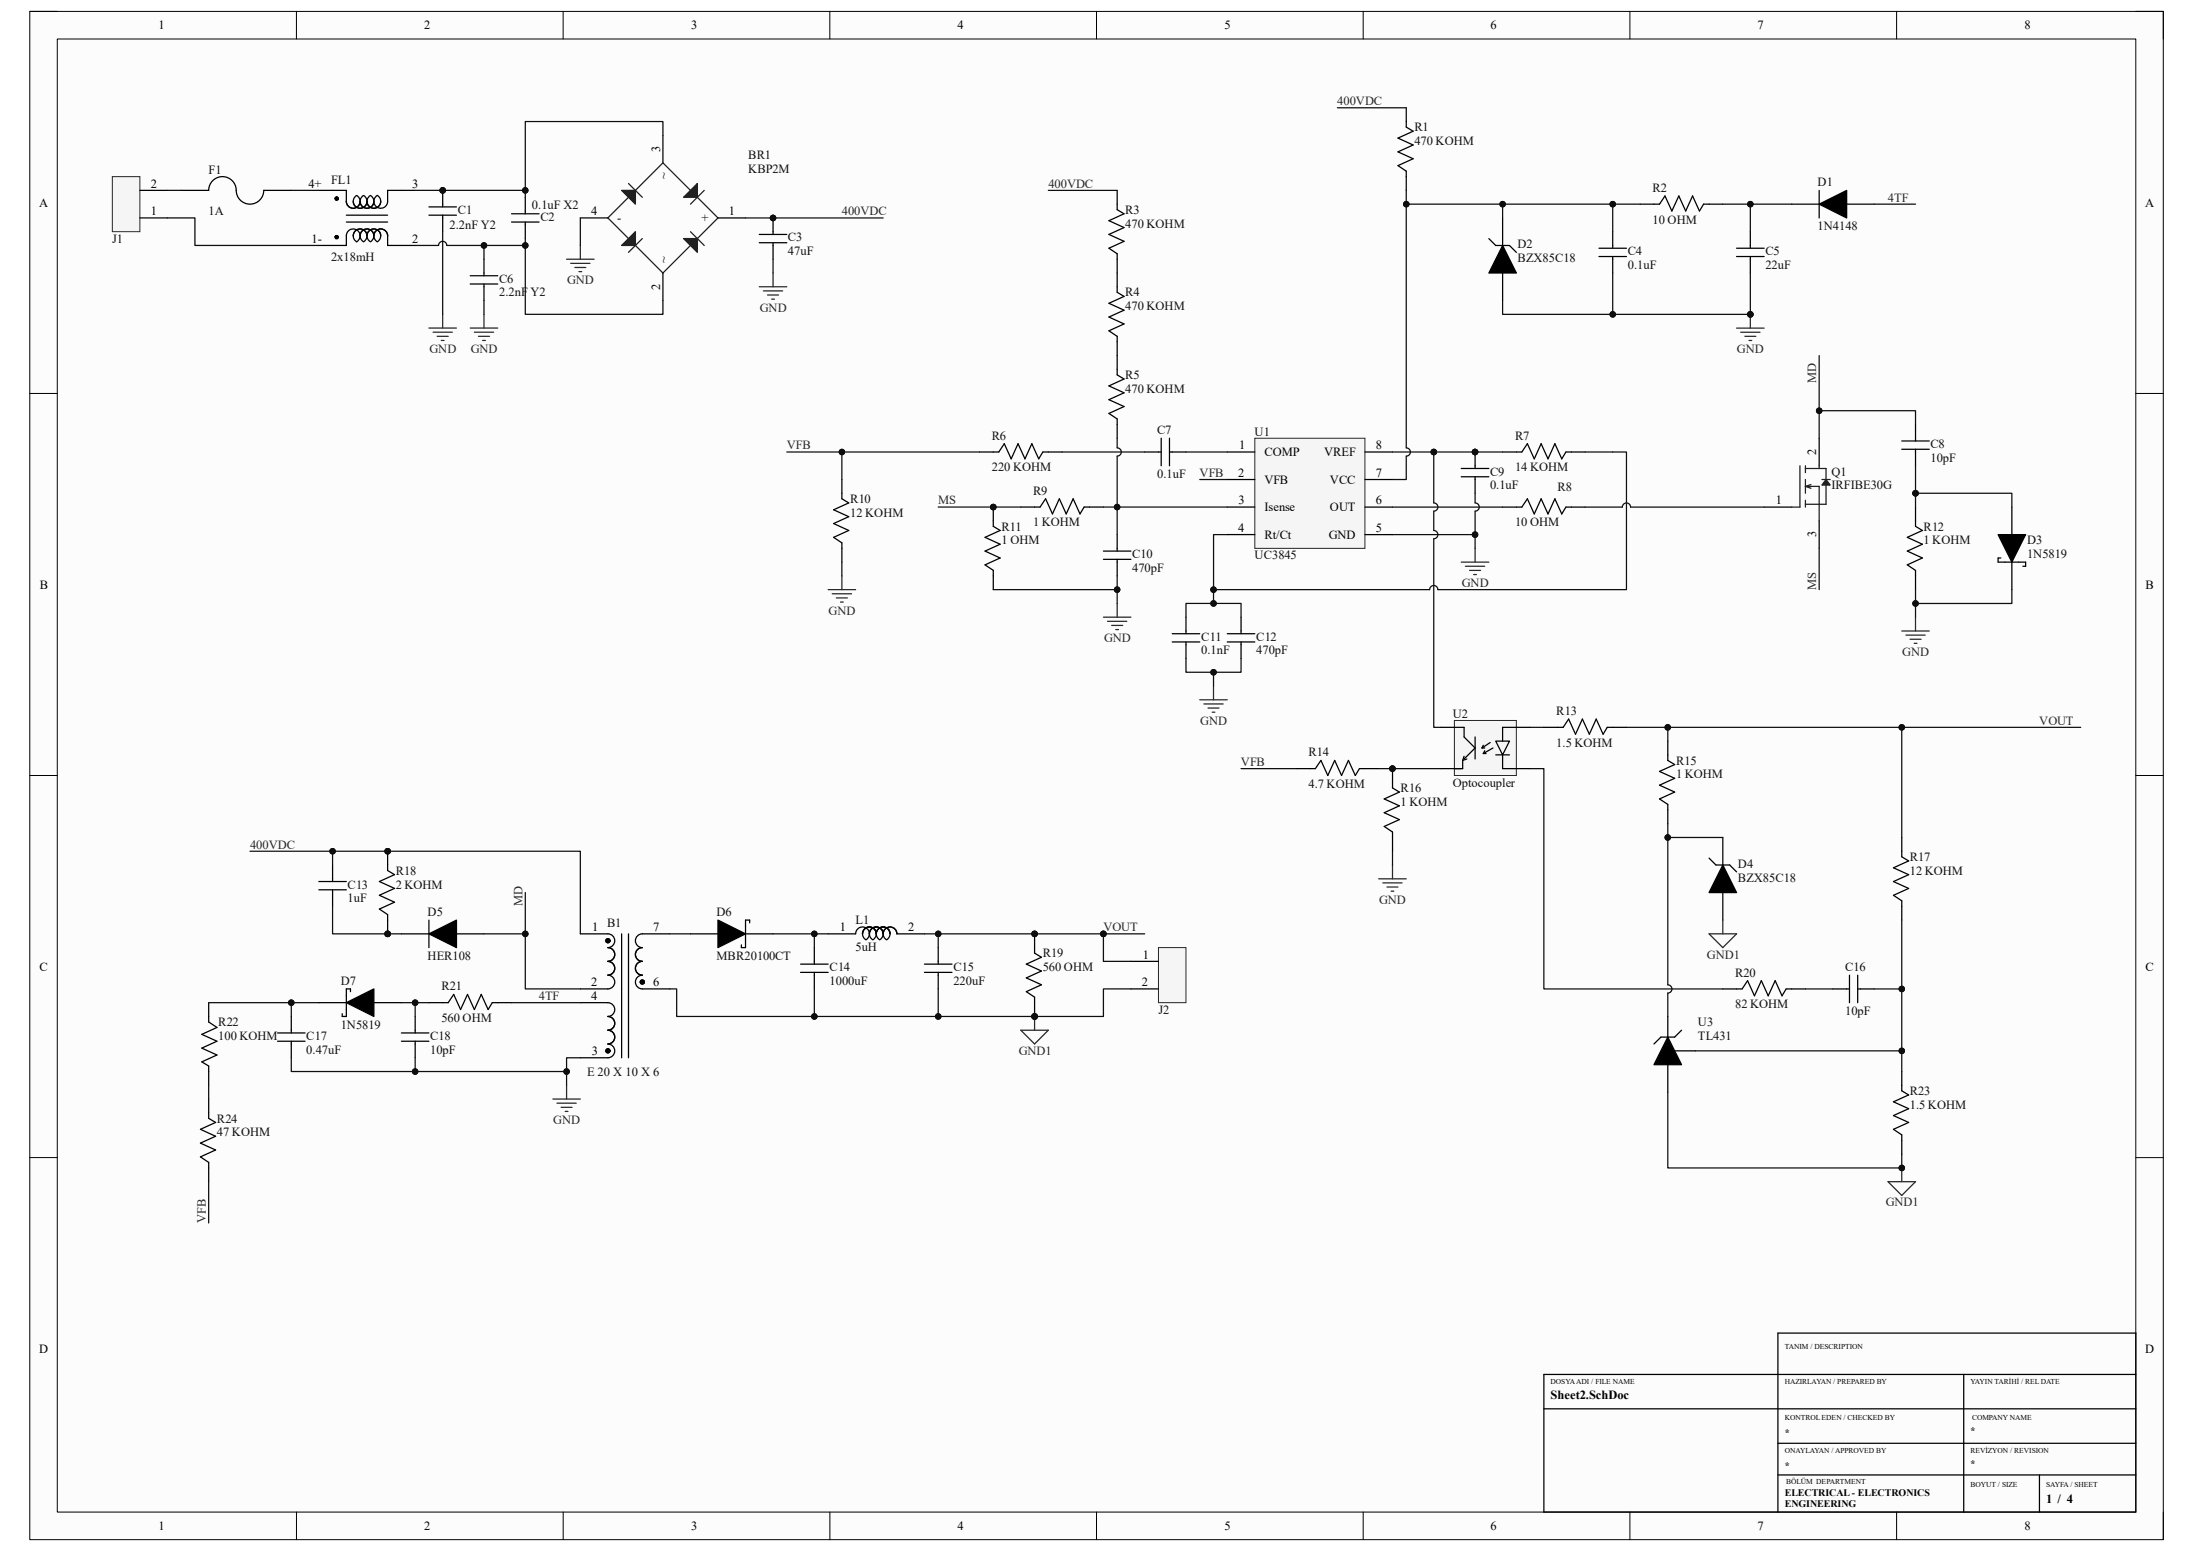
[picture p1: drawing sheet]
<svg xmlns="http://www.w3.org/2000/svg" width="297mm" height="210mm" viewBox="0 0 297 210" stroke-linecap="round" stroke-linejoin="round" font-family="sans-serif">
<path d="M4 1.5h289v207h-289z" fill-rule="evenodd" fill="#fcfcfc"/>
<path d="M4 1.5h289v207h-289z" fill="none" stroke="#000" stroke-width=".14"/>
<path d="M7.8 5.3h281.5v199.4h-281.5z" fill-rule="evenodd" fill="#fcfcfc"/>
<g fill="none" stroke="#000" stroke-width=".14">
<path d="M4 1.5h3.8M7.8 5.3h281.5v199.4h-281.5zM40.1 1.5v3.8M76.3 1.5v3.8M112.4 1.5v3.8M148.5 1.5v3.8M184.6 1.5v3.8M220.7 1.5v3.8M256.9 1.5v3.8M289.3 1.5h3.7v3.8M4 53.3h3.8M289.3 53.3h3.7"/>
<path d="M4 105h3.8M289.3 105h3.7M4 156.7h3.8M289.3 156.7h3.7M40.2 204.7v3.8M76.3 204.7v3.8M112.4 204.7v3.8M148.5 204.7v3.8M184.6 204.7v3.8M220.7 204.7v3.8M256.9 204.7v3.8M293 204.7v3.8"/>
</g>
<g fill="none" stroke="#000" stroke-width=".17">
<path d="M24.5 25.8h3.8a1.87 1.87 0 0 1 1.8-1.9 1.87 1.87 0 0 1 1.9 1.9 1.86 1.86 0 0 0 1.9 1.8 1.86 1.86 0 0 0 1.8-1.8h3.7M43.2 25.8h3.7v1.5a.93 .93 0 0 0 1.4 .8 .93 .93 0 0 0 0-1.6M46.9 29.1h5.6M46.9 30.1h5.6M47.8 32a.93 .93 0 0 1 .9-1 .93 .93 0 0 1 1 .9 .93 .93 0 0 1 1.4-.8 .93 .93 0 0 1 0 1.6 .93 .93 0 0 1 0-1.6 .93 .93 0 0 1 1.4 .8v1.3h3.7M48.3 26.5a.93 .93 0 0 0 0 1.6 .93 .93 0 0 0 1.4-.8 .93 .93 0 0 0 1 .9 .93 .93 0 0 0 .9-1M48.8 31.9a.93 .93 0 0 1 1.4-.8 .93 .93 0 0 1 0 1.6M49.2 26.5a.93 .93 0 0 0 0 1.6 .93 .93 0 0 0 1.4-.8M49.3 26.5a.93 .93 0 0 1-.1 1.6 .93 .93 0 0 1-1.4-.8M50.2 26.5a.93 .93 0 0 1 0 1.6 .93 .93 0 0 1-1.4-.8 .93 .93 0 0 1-1 .9 .93 .93 0 0 1-.9-1M51.1 26.5a.93 .93 0 0 1 .3 1.4 .93 .93 0 0 1-1.5 0 .93 .93 0 0 1 .3-1.4M51.6 31.9a.93 .93 0 0 0-1.4-.8 .93 .93 0 0 0 0 1.6"/>
<path d="M52.5 32a.93 .93 0 0 0-.9-1 .93 .93 0 0 0-1 .9 .93 .93 0 0 0-1.4-.8 .93 .93 0 0 0 0 1.6 .93 .93 0 0 0 .3-1.4 .93 .93 0 0 0-1.5 .1 .93 .93 0 0 0 .3 1.4 .94 .94 0 0 0 0-1.7 .94 .94 0 0 0-1.4 .8v1.3h-3.7M56.2 25.8h-3.7v1.5a.93 .93 0 0 1-1.4 .8 .93 .93 0 0 1 0-1.6M69.3 30.1h3.7M69.3 28.9h3.7M71.1 26.7v2.2M71.1 30.1v2.2M209.1 190.8h80.2M240.8 195.4h48.5M240.8 199.7h48.5M266 186.1v18.6M276.2 199.7v5M289.3 186.1h-80.2v18.6h80.2v-24.2h-48.5v24.2"/>
</g>
<path d="M45.6 32.1h.1M45.6 26.9h.1" fill="none" stroke="#000" stroke-width=".55"/>
<path d="M84.2 25.8h1.9v1.8z" fill="#1c1c1c"/>
<path d="M84.2 25.8h1.9v1.8zM85.1 24.8l1.9 1.9" fill="none" stroke="#1c1c1c" stroke-width=".17"/>
<path d="M89.8 18.3v3.8" fill="none" stroke="#000" stroke-width=".17"/>
<path d="M94.4 24.8v1.9h-1.8z" fill="#1c1c1c"/>
<path d="M94.4 24.8v1.9h-1.8zM95.4 25.8l-1.9 1.8" fill="none" stroke="#1c1c1c" stroke-width=".17"/>
<path d="M86.1 31.4v1.8h-1.9z" fill="#1c1c1c"/>
<path d="M86.1 31.4v1.8h-1.9zM87 32.3l-1.9 1.9" fill="none" stroke="#1c1c1c" stroke-width=".17"/>
<path d="M92.6 32.3h1.8v1.9z" fill="#1c1c1c"/>
<path d="M85.1 26.7l-2.8 2.8 2.8 2.8M86.1 25.8l3.7-3.7 3.7 3.7M86.1 33.2l3.7 3.8 3.7-3.8M92.6 32.3h1.8v1.9zM93.5 31.4l1.9 1.8M94.4 26.7l2.8 2.8-2.8 2.8" fill="none" stroke="#1c1c1c" stroke-width=".17"/>
<path d="M78.6 29.5h3.7M89.8 37v3.7M97.2 29.5h3.8" fill="none" stroke="#000" stroke-width=".17"/>
<circle cx="60" cy="25.8" r=".37" fill="#0e0e0e"/>
<circle cx="60" cy="25.8" r=".37" fill="none" stroke="#0e0e0e" stroke-width=".14"/>
<path d="M60 25.8v1.8M60 29.5v1.9" fill="none" stroke="#000" stroke-width=".17"/>
<circle cx="60" cy="25.8" r=".37" fill="#0e0e0e"/>
<circle cx="60" cy="25.8" r=".37" fill="none" stroke="#0e0e0e" stroke-width=".14"/>
<path d="M58.1 29.1h3.7M58.1 28h3.7M60 27.6v.4M60 29.1v.4M63.7 38.5h3.7M63.7 37.3h3.7M65.5 35.1v2.2M65.5 38.5v2.2" fill="none" stroke="#000" stroke-width=".17"/>
<circle cx="104.7" cy="29.5" r=".37" fill="#0e0e0e"/>
<circle cx="104.7" cy="29.5" r=".37" fill="none" stroke="#0e0e0e" stroke-width=".14"/>
<path d="M104.7 29.5v1.9M104.7 33.2v1.9" fill="none" stroke="#000" stroke-width=".17"/>
<circle cx="104.7" cy="29.5" r=".37" fill="#0e0e0e"/>
<circle cx="104.7" cy="29.5" r=".37" fill="none" stroke="#0e0e0e" stroke-width=".14"/>
<path d="M102.8 32.9h3.8M102.8 31.7h3.8M104.7 31.4v.3M104.7 32.9v.3" fill="none" stroke="#000" stroke-width=".17"/>
<circle cx="52.5" cy="126.5" r=".37" fill="#0e0e0e"/>
<circle cx="52.5" cy="126.5" r=".37" fill="none" stroke="#0e0e0e" stroke-width=".14"/>
<circle cx="52.5" cy="115.3" r=".37" fill="#0e0e0e"/>
<circle cx="52.5" cy="115.3" r=".37" fill="none" stroke="#0e0e0e" stroke-width=".14"/>
<path d="M52.5 124.6v1.8" fill="none" stroke="#000" stroke-width=".17"/>
<circle cx="52.5" cy="126.5" r=".37" fill="#0e0e0e"/>
<circle cx="52.5" cy="126.5" r=".37" fill="none" stroke="#0e0e0e" stroke-width=".14"/>
<path d="M52.5 115.3v1.8" fill="none" stroke="#000" stroke-width=".17"/>
<circle cx="52.5" cy="115.3" r=".37" fill="#0e0e0e"/>
<circle cx="52.5" cy="115.3" r=".37" fill="none" stroke="#0e0e0e" stroke-width=".14"/>
<g fill="none" stroke="#000" stroke-width=".17">
<path d="M43.2 119.4h3.7M45 117.1v2.3M52.5 117.1v.8l.9 .5-2 1 2 .9-2 .9 2 1-2 .9 1.1 .7v.8M43.2 120.5h3.7M45 120.5v2.2M54.4 126.4h3.7M58.1 126.4l3.7-1.8v3.7zM58.1 124.6v3.7M61.8 126.4h3.7M78.6 126.4h3.7a.93 .93 0 0 1 1 1 .93 .93 0 0 1-1 .9 .93 .93 0 0 1 1 .9 .93 .93 0 0 1-1 1 .93 .93 0 0 1 1 .9 .93 .93 0 0 1-1 .9 .93 .93 0 0 1 1 1 .93 .93 0 0 1-1 .9h-3.7M78.6 135.8h3.7a.93 .93 0 0 1 1 .9 .93 .93 0 0 1-1 .9 .93 .93 0 0 1 1 1 .93 .93 0 0 1-1 .9 .93 .93 0 0 1 1 .9 .93 .93 0 0 1-1 1 .93 .93 0 0 1 1 .9 .93 .93 0 0 1-1 .9h-3.7M84.2 126.4v16.8"/>
<path d="M85.1 126.4v16.8M90.7 126.4h-3.7a.93 .93 0 0 0-.9 1 .93 .93 0 0 0 .9 .9 .93 .93 0 0 0-.9 .9 .93 .93 0 0 0 .9 1 .93 .93 0 0 0-.9 .9 .93 .93 0 0 0 .9 .9 .93 .93 0 0 0-.9 1 .93 .93 0 0 0 .9 .9h3.7"/>
</g>
<path d="M58.1 126.4l3.7-1.8v3.7z" fill="#000"/>
<g fill="none" stroke="#262626" stroke-width=".17">
<path d="M76.7 35.1h3.8M77.3 35.7h2.6M77.9 36.2h1.4M78.4 36.8h.4M78.6 33.2v1.9M102.8 38.8h3.8M103.4 39.4h2.6M104 39.9h1.4M104.7 37v1.8M58.1 44.4h3.7M58.7 45h2.6M59.2 45.5h1.5"/>
<path d="M59.8 46.1h.3M60 42.6v1.8M63.7 44.4h3.7M64.2 45h2.7M64.8 45.5h1.5M65.4 46.1h.3M65.5 42.6v1.8M104.5 40.5h.4"/>
</g>
<g fill="none" stroke="#000" stroke-width=".55">
<circle cx="82.3" cy="127.4" r=".09"/>
<circle cx="87" cy="133" r=".09"/>
<circle cx="82.3" cy="142.3" r=".09"/>
</g>
<path d="M169.9 59.3h15v15h-15z" fill-rule="evenodd" fill="#f5f5f5"/>
<path d="M169.9 59.3h15v15h-15z" fill="none" stroke="#262626" stroke-width=".14"/>
<g fill="none" stroke="#000" stroke-width=".17">
<path d="M157.3 59.3v3.8M158.4 59.3v3.8M114 64.9v2.6l1 .6-2.1 .9 2.1 1-2.1 .9 2.1 .9-2.1 1 1.1 .7v2.6M132.7 61.2h2.6l.7-1.1 .9 2 1-2 .9 2 .9-2 1 2 .5-.9h2.6M155 61.2h2.3M158.4 61.2h2.2M166.2 61.2h3.7M166.2 64.9h3.7M166.2 68.7h3.7M166.2 72.4h3.7M184.9 61.2h3.7M184.9 64.9h3.7"/>
<path d="M184.9 68.7h3.7M184.9 72.4h3.7"/>
</g>
<path d="M112.2 79.8h3.7M114 78v1.8M112.7 80.4h2.6M113.3 81h1.5M113.8 81.5h.4" fill="none" stroke="#262626" stroke-width=".17"/>
<circle cx="199.8" cy="61.2" r=".37" fill="#0e0e0e"/>
<circle cx="199.8" cy="61.2" r=".37" fill="none" stroke="#0e0e0e" stroke-width=".14"/>
<path d="M199.8 61.2v1.9M199.8 64.9v1.9" fill="none" stroke="#000" stroke-width=".17"/>
<circle cx="199.8" cy="61.2" r=".37" fill="#0e0e0e"/>
<circle cx="199.8" cy="61.2" r=".37" fill="none" stroke="#0e0e0e" stroke-width=".14"/>
<g fill="none" stroke="#000" stroke-width=".17">
<path d="M138.3 68.7h2.6l.7-1.2 .9 2.1 1-2.1 .9 2.1 .9-2.1 1 2.1 .5-.9h2.6M149.4 75.7h3.8M149.4 74.6h3.8M151.3 72.4v2.2M151.3 75.7v2.3M197.9 64.6h3.7M197.9 63.4h3.7M199.8 63.1v.3M199.8 64.6v.3M203.5 61.2h2.6l.8-1.1 .9 2 .9-2 1 2 .9-2 .9 2 .6-.9h2.6M158.8 85.8h3.7M158.8 86.9h3.7"/>
<path d="M160.6 83.6v2.2M160.6 86.9v2.3M166.2 85.8h3.7M166.2 86.9h3.7M168.1 83.6v2.2M168.1 86.9v2.3M28.3 135.8v2.6l1.1 .7-2.1 1 2.1 .9-2.1 .9 2.1 1-2.1 .9 1 .5v2.7M37.6 139.9h3.7M39.4 137.6v2.3M43.2 135.8h3.7M46.9 135.8l3.7-1.9v3.7zM47.5 134.3v-.4h-.6v3.7h-.6v-.3"/>
<path d="M50.6 135.8h3.8M54.4 139.9h3.7M56.2 137.6v2.3M58.1 135.8h2.6l.7-1.1 1 2 .9-2 .9 2 1-2 .9 2 .6-.9h2.6M28.3 148.8v2.6l.9 .6-2.1 .9 2.1 1-2.1 .9 2.1 .9-2.1 .9 1.2 .8v2.6M37.6 141h3.7M39.4 141v2.2M54.4 141h3.7M56.2 141v2.2"/>
</g>
<g fill="none" stroke="#262626" stroke-width=".17">
<path d="M197.9 76.1h3.7M198.5 76.7h2.6M199 77.2h1.5M199.6 77.8h.4M199.8 74.3v1.8M162.5 94.8h3.7M163 95.3h2.7M163.6 95.9h1.5M164.2 96.4h.3M164.4 92.9v1.9M74.9 148.8h3.7M75.4 149.4h2.6"/>
<path d="M76 149.9h1.5M76.5 150.5h.4M76.7 147v1.8"/>
</g>
<path d="M46.9 135.8l3.7-1.9v3.7z" fill="#000"/>
<circle cx="134.5" cy="68.7" r=".37" fill="#0e0e0e"/>
<circle cx="134.5" cy="68.7" r=".37" fill="none" stroke="#0e0e0e" stroke-width=".14"/>
<path d="M134.5 68.7v1.8M134.5 78v1.8" fill="none" stroke="#000" stroke-width=".17"/>
<circle cx="134.5" cy="68.7" r=".37" fill="#0e0e0e"/>
<circle cx="134.5" cy="68.7" r=".37" fill="none" stroke="#0e0e0e" stroke-width=".14"/>
<g fill="none" stroke="#000" stroke-width=".17">
<path d="M190.5 14.6v2.6l.9 .6-2.1 .9 2.1 .9-2.1 1 2.1 .9-2.1 .9 1.2 .8v2.6M151.3 25.8v2.6l.9 .6-2 .9 2 .9-2 .9 2 1-2 .9 1.1 .8v5.2l.9 .5-2 1 2 .9-2 .9 2 1-2 .9 1.1 .7v5.3l.9 .5-2 1 2 .9-2 .9 2 .9-2 1 1.1 .7v2.6M201.6 32.3l1 .9h1.8l1 1M203.5 33.2l1.9 3.8h-3.8zM203.5 29.5v3.7M203.5 37v3.7M216.6 34.7h3.7M216.6 33.6h3.7M218.4 31.4v2.2M218.4 34.7v2.3M222.1 27.6h2.7l.7-1.1 .9 2.1 1-2.1 .9 2.1 .9-2.1 1 2.1 .5-1h2.6M235.2 34.7h3.7"/>
<path d="M235.2 33.6h3.7M237.1 31.4v2.2M237.1 34.7v2.3M242.7 27.6h3.7M246.4 27.6l3.7-1.8v3.7zM246.4 25.8v3.7M250.1 27.6h3.7M134.5 70.5v.8l1 .5-2.1 1 2.1 .9-2.1 .9 2.1 1-2.1 .9 1.1 .7v.8M203.5 68.7h2.6l.8-1.2 .9 2.1 .9-2.1 1 2.1 .9-2.1 .9 2.1 .6-.9h2.6"/>
</g>
<path d="M203.5 33.2l1.9 3.8h-3.8zM246.4 27.6l3.7-1.8v3.7z" fill="#000"/>
<path d="M235.2 44.4h3.7M235.8 45h2.6M236.3 45.5h1.5M236.9 46.1h.3M237.1 42.6v1.8" fill="none" stroke="#262626" stroke-width=".17"/>
<circle cx="237.1" cy="42.6" r=".37" fill="#0e0e0e"/>
<circle cx="237.1" cy="42.6" r=".37" fill="none" stroke="#0e0e0e" stroke-width=".14"/>
<path d="M246.4 59.3v3.8M238.9 68.7h3.8M246.4 70.5v3.8" fill="none" stroke="#000" stroke-width=".17"/>
<path d="M243.8 63.1v5.6h-1.1M244.5 63.1v.9M244.5 64.9v1.9M244.5 67.7v1M244.5 65.9h1.9v4.6M244.5 65.9l.8 .2M244.5 63.4h2.8v4.9h-2.8M245.3 65.6l-.8 .3" fill="none" stroke="#1c1c1c" stroke-width=".17"/>
<path d="M247.3 64.9l.6 .8h-1.1z" fill="#1c1c1c"/>
<path d="M246.4 63.1v.3M246.8 64.9h1.1M247.3 64.9l.6 .8h-1.1z" fill="none" stroke="#1c1c1c" stroke-width=".17"/>
<g fill="none" stroke="#000" stroke-width=".17">
<path d="M257.6 59.7h3.7M259.4 57.5v2.2M257.6 60.8h3.7M259.4 60.8v2.3M259.4 68.7v2.6l1 .5-2.1 1 2.1 .9-2.1 .9 2.1 1-2.1 .9 1.1 .7v2.6M270.6 72.4h3.7l-1.8 3.7zM271 75.6h-.4v.5h3.7v.6h-.3M272.5 68.7v3.7M272.5 76.1v3.7M93.5 126.4h3.7M97.2 124.6l3.8 1.8-3.8 1.9zM101 126.4h3.7"/>
<path d="M101.5 125v-.4h-.5v3.7h-.6v-.4M108.4 131.7h3.8M108.4 130.6h3.8M110.3 128.3v2.3M110.3 131.7v2.2M112.2 126.4h3.7M115.9 126.4a.93 .93 0 0 1 1.4-.8 .93 .93 0 0 1 0 1.6M118.7 126.4a.93 .93 0 0 1 .9-.9 .93 .93 0 0 1 .9 .9 .93 .93 0 0 0-1.3-.8 .93 .93 0 0 0-.1 1.6M118.7 126.4a.93 .93 0 0 0-1-.9 .93 .93 0 0 0-.9 .9 .93 .93 0 0 1 1.4-.8 .93 .93 0 0 1 0 1.6M118.7 126.4a.93 .93 0 0 0-1.4-.8 .93 .93 0 0 0 0 1.6M118.7 126.4a.93 .93 0 0 1 1.4-.8 .93 .93 0 0 1 0 1.6M119.6 126.4a.93 .93 0 0 1 .9-.9 .93 .93 0 0 1 1 .9"/>
<path d="M119.6 126.4a.93 .93 0 0 0-.9-.9 .93 .93 0 0 0-1 .9 .93 .93 0 0 1 1.4-.8 .93 .93 0 0 1 .1 1.6M119.6 126.4a.93 .93 0 0 0-1.4-.8 .93 .93 0 0 0 0 1.6M121.5 126.4h3.7M121.5 126.4a.93 .93 0 0 0-1.4-.8 .93 .93 0 0 0 0 1.6M125.2 131.7h3.7M125.2 130.6h3.7M127.1 128.3v2.3M127.1 131.7v2.2"/>
</g>
<path d="M270.6 72.4h3.7l-1.8 3.7zM97.2 124.6l3.8 1.8-3.8 1.9z" fill="#000"/>
<path d="M149.4 83.6h3.8M150 84.1h2.6M150.6 84.7h1.5M151.1 85.2h.4M151.3 81.7v1.9M257.6 85.4h3.7M258.1 86h2.6M258.7 86.6h1.5M259.2 87.1h.4M259.4 83.6v1.8M138.3 139.5h3.7l-1.9 1.9zM140.1 137.6v1.9" fill="none" stroke="#262626" stroke-width=".17"/>
<circle cx="140.1" cy="137.6" r=".37" fill="#0e0e0e"/>
<circle cx="140.1" cy="137.6" r=".37" fill="none" stroke="#0e0e0e" stroke-width=".14"/>
<circle cx="140.1" cy="137.6" r=".37" fill="#0e0e0e"/>
<circle cx="140.1" cy="137.6" r=".37" fill="none" stroke="#0e0e0e" stroke-width=".14"/>
<circle cx="140.1" cy="126.5" r=".37" fill="#0e0e0e"/>
<circle cx="140.1" cy="126.5" r=".37" fill="none" stroke="#0e0e0e" stroke-width=".14"/>
<path d="M140.1 135.8v1.8" fill="none" stroke="#000" stroke-width=".17"/>
<circle cx="140.1" cy="137.6" r=".37" fill="#0e0e0e"/>
<circle cx="140.1" cy="137.6" r=".37" fill="none" stroke="#0e0e0e" stroke-width=".14"/>
<path d="M140.1 126.4v1.9" fill="none" stroke="#000" stroke-width=".17"/>
<circle cx="140.1" cy="126.5" r=".37" fill="#0e0e0e"/>
<circle cx="140.1" cy="126.5" r=".37" fill="none" stroke="#0e0e0e" stroke-width=".14"/>
<path d="M140.1 128.3v.8l.9 .5-2 1 2 .9-2 .9 2 .9-2 1 1.1 .7v.8" fill="none" stroke="#000" stroke-width=".17"/>
<path d="M197 97.6h8.4v7.4h-8.4z" fill-rule="evenodd" fill="#f5f5f5"/>
<path d="M197 97.6h8.4v7.4h-8.4z" fill="none" stroke="#262626" stroke-width=".14"/>
<g fill="none" stroke="#000" stroke-width=".17">
<path d="M195.1 98.5h3.2v1.3l1.5 1.5-1.5 1.5M199.8 99.8v3M207.2 98.5h-3.7v1.9M209.1 98.5h2.6l.7-1.1 1 2 .9-2 1 2 .9-2 .9 2 .6-.9h2.6M198.1 103v1.1h-3M198.3 102.4l-.2 .6M198.7 102.8l-.6 .2M200.7 101.3h.4M200.9 102h.4M200.9 100.9l-.2 .4M201.1 101.7l-.2 .3M201.8 100.5l-1.1 .8"/>
<path d="M202.2 101.3l-1.3 .7M202.6 100.4h1.8l-.9 1.8zM202.6 102.2h1.8M203.5 102.2v1.9h3.7"/>
</g>
<circle cx="149.4" cy="126.5" r=".37" fill="#0e0e0e"/>
<circle cx="149.4" cy="126.5" r=".37" fill="none" stroke="#0e0e0e" stroke-width=".14"/>
<path d="M225.9 100.4v2.6l.9 .5-2 1 2 .9-2 .9 2 1-2 .9 1.1 .7v2.6M231.5 116.2l.9 .9h1.9l.9 1M233.3 117.1l1.9 3.8h-3.7zM233.3 113.4v3.7M233.3 120.9v3.7" fill="none" stroke="#000" stroke-width=".17"/>
<path d="M233.3 117.1l1.9 3.8h-3.7z" fill="#000"/>
<path d="M231.5 126.4h3.7l-1.9 1.9zM233.3 124.6v1.8M257.6 158.1v1.9M255.7 160h3.7l-1.8 1.9z" fill="none" stroke="#262626" stroke-width=".17"/>
<circle cx="257.6" cy="158.1" r=".37" fill="#0e0e0e"/>
<circle cx="257.6" cy="158.1" r=".37" fill="none" stroke="#0e0e0e" stroke-width=".14"/>
<path d="M257.6 113.4v2.6l.9 .6-2.1 .9 2.1 .9-2.1 1 2.1 .9-2.1 .9 1.2 .8v2.6M225.9 137.6v2.8M227.7 139.5l-.9 .9h-1.9l-.9 1M233.3 133.9h2.6l.8-1.1 .9 2 .9-2 1 2 .9-2 1 2 .5-.9h2.6M248.2 133.9h2.3M250.5 132v3.8M251.6 133.9h2.2M251.6 132v3.8M225.9 140.4l1.8 3.8h-3.7zM225.9 144.2v3.7M225.9 142.3h3.7M257.6 145.1v2.6l.9 .6-2.1 .9 2.1 .9-2.1 1 2.1 .9-2.1 .9 1.2 .8v2.6" fill="none" stroke="#000" stroke-width=".17"/>
<path d="M225.9 140.4l1.8 3.8h-3.7z" fill="#000"/>
<circle cx="188.6" cy="104.1" r=".37" fill="#0e0e0e"/>
<circle cx="188.6" cy="104.1" r=".37" fill="none" stroke="#0e0e0e" stroke-width=".14"/>
<path d="M188.6 104.1v1.8M188.6 113.4v1.9" fill="none" stroke="#000" stroke-width=".17"/>
<circle cx="188.6" cy="104.1" r=".37" fill="#0e0e0e"/>
<circle cx="188.6" cy="104.1" r=".37" fill="none" stroke="#0e0e0e" stroke-width=".14"/>
<path d="M175.5 104.1h2.6l.8-1.1 .9 2 1-2 .9 2 .9-2 1 2 .5-.9h2.6M188.6 105.9v.8l.9 .6-2 .9 2 .9-2 .9 2 1-2 .9 1.1 .8v.7" fill="none" stroke="#000" stroke-width=".17"/>
<path d="M186.7 119h3.8M187.3 119.5h2.6M188.6 117.1v1.9M187.8 120.1h1.5M188.4 120.7h.4" fill="none" stroke="#262626" stroke-width=".17"/>
<path d="M15.2 23.9h3.7v7.5h-3.7z" fill-rule="evenodd" fill="#f5f5f5"/>
<path d="M15.2 23.9h3.7v7.5h-3.7z" fill="none" stroke="#262626" stroke-width=".14"/>
<path d="M18.9 29.5h3.8M18.9 25.8h3.8" fill="none" stroke="#000" stroke-width=".17"/>
<path d="M156.9 128.3h3.7v7.5h-3.7z" fill-rule="evenodd" fill="#f5f5f5"/>
<path d="M156.9 128.3h3.7v7.5h-3.7z" fill="none" stroke="#262626" stroke-width=".14"/>
<path d="M153.2 130.2h3.7M153.2 133.9h3.7" fill="none" stroke="#000" stroke-width=".17"/>
<path d="M89.8 18.3v-1.8h-18.7v9.3M39.4 25.8h3.8" fill="none" stroke="#0e0e0e" stroke-width=".17"/>
<circle cx="71.1" cy="25.8" r=".37" fill="#0e0e0e"/>
<circle cx="71.1" cy="25.8" r=".37" fill="none" stroke="#0e0e0e" stroke-width=".14"/>
<path d="M71.1 33.2v9.4h18.7v-1.9" fill="none" stroke="#0e0e0e" stroke-width=".17"/>
<circle cx="71.1" cy="33.2" r=".37" fill="#0e0e0e"/>
<circle cx="71.1" cy="33.2" r=".37" fill="none" stroke="#0e0e0e" stroke-width=".14"/>
<path d="M56.2 25.8h14.9v.9M78.6 29.5v3.7M104.7 35.1v1.9" fill="none" stroke="#0e0e0e" stroke-width=".17"/>
<circle cx="60" cy="25.8" r=".37" fill="#0e0e0e"/>
<circle cx="60" cy="25.8" r=".37" fill="none" stroke="#0e0e0e" stroke-width=".14"/>
<circle cx="71.1" cy="25.8" r=".37" fill="#0e0e0e"/>
<circle cx="71.1" cy="25.8" r=".37" fill="none" stroke="#0e0e0e" stroke-width=".14"/>
<path d="M60 31.4v11.2M65.5 33.2v1.9" fill="none" stroke="#0e0e0e" stroke-width=".17"/>
<circle cx="65.5" cy="33.2" r=".37" fill="#0e0e0e"/>
<circle cx="65.5" cy="33.2" r=".37" fill="none" stroke="#0e0e0e" stroke-width=".14"/>
<path d="M101 29.5h18.6M65.5 40.7v1.9" fill="none" stroke="#0e0e0e" stroke-width=".17"/>
<circle cx="104.7" cy="29.5" r=".37" fill="#0e0e0e"/>
<circle cx="104.7" cy="29.5" r=".37" fill="none" stroke="#0e0e0e" stroke-width=".14"/>
<path d="M45 122.7v3.7h7.5" fill="none" stroke="#0e0e0e" stroke-width=".17"/>
<circle cx="52.5" cy="126.5" r=".37" fill="#0e0e0e"/>
<circle cx="52.5" cy="126.5" r=".37" fill="none" stroke="#0e0e0e" stroke-width=".14"/>
<path d="M52.5 126.4h1.9" fill="none" stroke="#0e0e0e" stroke-width=".17"/>
<circle cx="52.5" cy="126.5" r=".37" fill="#0e0e0e"/>
<circle cx="52.5" cy="126.5" r=".37" fill="none" stroke="#0e0e0e" stroke-width=".14"/>
<path d="M33.9 115.3h11.1" fill="none" stroke="#0e0e0e" stroke-width=".17"/>
<circle cx="45" cy="115.3" r=".37" fill="#0e0e0e"/>
<circle cx="45" cy="115.3" r=".37" fill="none" stroke="#0e0e0e" stroke-width=".14"/>
<path d="M114 76.1v1.9M143.8 61.2h11.2M160.6 61.2h5.6M164.4 79.8v1.9" fill="none" stroke="#0e0e0e" stroke-width=".17"/>
<circle cx="164.4" cy="81.7" r=".37" fill="#0e0e0e"/>
<circle cx="164.4" cy="81.7" r=".37" fill="none" stroke="#0e0e0e" stroke-width=".14"/>
<circle cx="164.4" cy="79.8" r=".37" fill="#0e0e0e"/>
<circle cx="164.4" cy="79.8" r=".37" fill="none" stroke="#0e0e0e" stroke-width=".14"/>
<path d="M164.4 91v1.9" fill="none" stroke="#0e0e0e" stroke-width=".17"/>
<circle cx="164.4" cy="91" r=".37" fill="#0e0e0e"/>
<circle cx="164.4" cy="91" r=".37" fill="none" stroke="#0e0e0e" stroke-width=".14"/>
<path d="M39.4 135.8v1.8M28.3 147v1.8" fill="none" stroke="#0e0e0e" stroke-width=".17"/>
<circle cx="39.5" cy="135.8" r=".37" fill="#0e0e0e"/>
<circle cx="39.5" cy="135.8" r=".37" fill="none" stroke="#0e0e0e" stroke-width=".14"/>
<path d="M56.2 135.8v1.8" fill="none" stroke="#0e0e0e" stroke-width=".17"/>
<circle cx="56.2" cy="135.8" r=".37" fill="#0e0e0e"/>
<circle cx="56.2" cy="135.8" r=".37" fill="none" stroke="#0e0e0e" stroke-width=".14"/>
<path d="M71.1 32.3v.9h-10.6a.56 .56 0 0 0-.5-.5 .56 .56 0 0 0-.6 .5h-3.2M162.5 64.9h3.7M28.3 160v5.6" fill="none" stroke="#0e0e0e" stroke-width=".17"/>
<circle cx="71.1" cy="33.2" r=".37" fill="#0e0e0e"/>
<circle cx="71.1" cy="33.2" r=".37" fill="none" stroke="#0e0e0e" stroke-width=".14"/>
<circle cx="65.5" cy="33.2" r=".37" fill="#0e0e0e"/>
<circle cx="65.5" cy="33.2" r=".37" fill="none" stroke="#0e0e0e" stroke-width=".14"/>
<path d="M114 61.2v3.7" fill="none" stroke="#0e0e0e" stroke-width=".17"/>
<circle cx="114" cy="61.2" r=".37" fill="#0e0e0e"/>
<circle cx="114" cy="61.2" r=".37" fill="none" stroke="#0e0e0e" stroke-width=".14"/>
<path d="M151.3 78v1.8h-16.8" fill="none" stroke="#0e0e0e" stroke-width=".17"/>
<circle cx="151.3" cy="79.8" r=".37" fill="#0e0e0e"/>
<circle cx="151.3" cy="79.8" r=".37" fill="none" stroke="#0e0e0e" stroke-width=".14"/>
<path d="M127.1 68.7h11.2" fill="none" stroke="#0e0e0e" stroke-width=".17"/>
<circle cx="134.5" cy="68.7" r=".37" fill="#0e0e0e"/>
<circle cx="134.5" cy="68.7" r=".37" fill="none" stroke="#0e0e0e" stroke-width=".14"/>
<path d="M181.1 14.6h9.4M142 25.8h9.3M218.4 27.6v3.8M188.6 68.7h14.9" fill="none" stroke="#0e0e0e" stroke-width=".17"/>
<circle cx="218.4" cy="27.6" r=".37" fill="#0e0e0e"/>
<circle cx="218.4" cy="27.6" r=".37" fill="none" stroke="#0e0e0e" stroke-width=".14"/>
<path d="M237.1 27.6v3.8" fill="none" stroke="#0e0e0e" stroke-width=".17"/>
<circle cx="237.1" cy="27.6" r=".37" fill="#0e0e0e"/>
<circle cx="237.1" cy="27.6" r=".37" fill="none" stroke="#0e0e0e" stroke-width=".14"/>
<path d="M218.4 37v5.6M253.8 27.6h5.6" fill="none" stroke="#0e0e0e" stroke-width=".17"/>
<circle cx="218.4" cy="42.6" r=".37" fill="#0e0e0e"/>
<circle cx="218.4" cy="42.6" r=".37" fill="none" stroke="#0e0e0e" stroke-width=".14"/>
<path d="M237.1 37v5.6" fill="none" stroke="#0e0e0e" stroke-width=".17"/>
<circle cx="237.1" cy="42.6" r=".37" fill="#0e0e0e"/>
<circle cx="237.1" cy="42.6" r=".37" fill="none" stroke="#0e0e0e" stroke-width=".14"/>
<path d="M246.4 55.6h13v1.9M246.4 74.3v5.5" fill="none" stroke="#0e0e0e" stroke-width=".17"/>
<circle cx="246.4" cy="55.6" r=".37" fill="#0e0e0e"/>
<circle cx="246.4" cy="55.6" r=".37" fill="none" stroke="#0e0e0e" stroke-width=".14"/>
<path d="M259.4 79.8v1.9h13.1v-1.9" fill="none" stroke="#0e0e0e" stroke-width=".17"/>
<circle cx="259.4" cy="81.7" r=".37" fill="#0e0e0e"/>
<circle cx="259.4" cy="81.7" r=".37" fill="none" stroke="#0e0e0e" stroke-width=".14"/>
<path d="M259.4 81.7v1.9" fill="none" stroke="#0e0e0e" stroke-width=".17"/>
<circle cx="259.4" cy="81.7" r=".37" fill="#0e0e0e"/>
<circle cx="259.4" cy="81.7" r=".37" fill="none" stroke="#0e0e0e" stroke-width=".14"/>
<path d="M259.4 63.1v3.7" fill="none" stroke="#0e0e0e" stroke-width=".17"/>
<circle cx="259.4" cy="66.8" r=".37" fill="#0e0e0e"/>
<circle cx="259.4" cy="66.8" r=".37" fill="none" stroke="#0e0e0e" stroke-width=".14"/>
<path d="M259.4 66.8v1.9" fill="none" stroke="#0e0e0e" stroke-width=".17"/>
<circle cx="259.4" cy="66.8" r=".37" fill="#0e0e0e"/>
<circle cx="259.4" cy="66.8" r=".37" fill="none" stroke="#0e0e0e" stroke-width=".14"/>
<path d="M259.4 66.8h13.1v1.9" fill="none" stroke="#0e0e0e" stroke-width=".17"/>
<circle cx="259.4" cy="66.8" r=".37" fill="#0e0e0e"/>
<circle cx="259.4" cy="66.8" r=".37" fill="none" stroke="#0e0e0e" stroke-width=".14"/>
<path d="M151.3 79.8v1.9" fill="none" stroke="#0e0e0e" stroke-width=".17"/>
<circle cx="151.3" cy="79.8" r=".37" fill="#0e0e0e"/>
<circle cx="151.3" cy="79.8" r=".37" fill="none" stroke="#0e0e0e" stroke-width=".14"/>
<path d="M151.3 59.3v1.3a.56 .56 0 0 1 .6 .6 .56 .56 0 0 1-.6 .6v6.9h-1.9" fill="none" stroke="#0e0e0e" stroke-width=".17"/>
<circle cx="151.3" cy="68.7" r=".37" fill="#0e0e0e"/>
<circle cx="151.3" cy="68.7" r=".37" fill="none" stroke="#0e0e0e" stroke-width=".14"/>
<path d="M166.2 68.7h-14.9v3.7" fill="none" stroke="#0e0e0e" stroke-width=".17"/>
<circle cx="151.3" cy="68.7" r=".37" fill="#0e0e0e"/>
<circle cx="151.3" cy="68.7" r=".37" fill="none" stroke="#0e0e0e" stroke-width=".14"/>
<path d="M110.3 126.4v1.9" fill="none" stroke="#0e0e0e" stroke-width=".17"/>
<circle cx="110.3" cy="126.5" r=".37" fill="#0e0e0e"/>
<circle cx="110.3" cy="126.5" r=".37" fill="none" stroke="#0e0e0e" stroke-width=".14"/>
<path d="M125.2 126.4h1.9v1.9" fill="none" stroke="#0e0e0e" stroke-width=".17"/>
<circle cx="127.1" cy="126.5" r=".37" fill="#0e0e0e"/>
<circle cx="127.1" cy="126.5" r=".37" fill="none" stroke="#0e0e0e" stroke-width=".14"/>
<path d="M90.7 126.4h2.8M127.1 126.4h27.9" fill="none" stroke="#0e0e0e" stroke-width=".17"/>
<circle cx="127.1" cy="126.5" r=".37" fill="#0e0e0e"/>
<circle cx="127.1" cy="126.5" r=".37" fill="none" stroke="#0e0e0e" stroke-width=".14"/>
<circle cx="140.1" cy="126.5" r=".37" fill="#0e0e0e"/>
<circle cx="140.1" cy="126.5" r=".37" fill="none" stroke="#0e0e0e" stroke-width=".14"/>
<circle cx="149.4" cy="126.5" r=".37" fill="#0e0e0e"/>
<circle cx="149.4" cy="126.5" r=".37" fill="none" stroke="#0e0e0e" stroke-width=".14"/>
<path d="M207.2 98.5h1.9M225.9 98.5v1.9" fill="none" stroke="#0e0e0e" stroke-width=".17"/>
<circle cx="225.9" cy="98.5" r=".37" fill="#0e0e0e"/>
<circle cx="225.9" cy="98.5" r=".37" fill="none" stroke="#0e0e0e" stroke-width=".14"/>
<path d="M225.9 111.5v1.9h7.4" fill="none" stroke="#0e0e0e" stroke-width=".17"/>
<circle cx="225.9" cy="113.4" r=".37" fill="#0e0e0e"/>
<circle cx="225.9" cy="113.4" r=".37" fill="none" stroke="#0e0e0e" stroke-width=".14"/>
<path d="M244.5 133.9h3.7M257.6 124.6v9.3h-3.8" fill="none" stroke="#0e0e0e" stroke-width=".17"/>
<circle cx="257.6" cy="133.9" r=".37" fill="#0e0e0e"/>
<circle cx="257.6" cy="133.9" r=".37" fill="none" stroke="#0e0e0e" stroke-width=".14"/>
<path d="M257.6 98.5v14.9" fill="none" stroke="#0e0e0e" stroke-width=".17"/>
<circle cx="257.6" cy="98.5" r=".37" fill="#0e0e0e"/>
<circle cx="257.6" cy="98.5" r=".37" fill="none" stroke="#0e0e0e" stroke-width=".14"/>
<path d="M257.6 133.9v8.4h-28" fill="none" stroke="#0e0e0e" stroke-width=".17"/>
<circle cx="257.6" cy="142.3" r=".37" fill="#0e0e0e"/>
<circle cx="257.6" cy="142.3" r=".37" fill="none" stroke="#0e0e0e" stroke-width=".14"/>
<circle cx="257.6" cy="133.9" r=".37" fill="#0e0e0e"/>
<circle cx="257.6" cy="133.9" r=".37" fill="none" stroke="#0e0e0e" stroke-width=".14"/>
<path d="M257.6 142.3v2.8" fill="none" stroke="#0e0e0e" stroke-width=".17"/>
<circle cx="257.6" cy="142.3" r=".37" fill="#0e0e0e"/>
<circle cx="257.6" cy="142.3" r=".37" fill="none" stroke="#0e0e0e" stroke-width=".14"/>
<path d="M225.9 147.9v10.2h31.7v-1.8" fill="none" stroke="#0e0e0e" stroke-width=".17"/>
<circle cx="257.6" cy="158.1" r=".37" fill="#0e0e0e"/>
<circle cx="257.6" cy="158.1" r=".37" fill="none" stroke="#0e0e0e" stroke-width=".14"/>
<path d="M110.3 133.9v3.7" fill="none" stroke="#0e0e0e" stroke-width=".17"/>
<circle cx="110.3" cy="137.6" r=".37" fill="#0e0e0e"/>
<circle cx="110.3" cy="137.6" r=".37" fill="none" stroke="#0e0e0e" stroke-width=".14"/>
<path d="M127.1 133.9v3.7" fill="none" stroke="#0e0e0e" stroke-width=".17"/>
<circle cx="127.1" cy="137.6" r=".37" fill="#0e0e0e"/>
<circle cx="127.1" cy="137.6" r=".37" fill="none" stroke="#0e0e0e" stroke-width=".14"/>
<path d="M168.1 104.1h7.4M186.7 104.1h8.4M188.6 115.3v1.8" fill="none" stroke="#0e0e0e" stroke-width=".17"/>
<circle cx="188.6" cy="104.1" r=".37" fill="#0e0e0e"/>
<circle cx="188.6" cy="104.1" r=".37" fill="none" stroke="#0e0e0e" stroke-width=".14"/>
<path d="M199.8 66.8v1.3a.56 .56 0 0 1 .5 .6 .56 .56 0 0 1-.5 .5v3.2" fill="none" stroke="#0e0e0e" stroke-width=".17"/>
<circle cx="199.8" cy="72.4" r=".37" fill="#0e0e0e"/>
<circle cx="199.8" cy="72.4" r=".37" fill="none" stroke="#0e0e0e" stroke-width=".14"/>
<path d="M203.5 27.6v1.9" fill="none" stroke="#0e0e0e" stroke-width=".17"/>
<circle cx="203.5" cy="27.6" r=".37" fill="#0e0e0e"/>
<circle cx="203.5" cy="27.6" r=".37" fill="none" stroke="#0e0e0e" stroke-width=".14"/>
<path d="M188.6 72.4h11.2v1.9" fill="none" stroke="#0e0e0e" stroke-width=".17"/>
<circle cx="199.8" cy="72.4" r=".37" fill="#0e0e0e"/>
<circle cx="199.8" cy="72.4" r=".37" fill="none" stroke="#0e0e0e" stroke-width=".14"/>
<path d="M188.6 61.2h5.6" fill="none" stroke="#0e0e0e" stroke-width=".17"/>
<circle cx="194.2" cy="61.2" r=".37" fill="#0e0e0e"/>
<circle cx="194.2" cy="61.2" r=".37" fill="none" stroke="#0e0e0e" stroke-width=".14"/>
<path d="M199.8 61.2h3.7" fill="none" stroke="#0e0e0e" stroke-width=".17"/>
<circle cx="199.8" cy="61.2" r=".37" fill="#0e0e0e"/>
<circle cx="199.8" cy="61.2" r=".37" fill="none" stroke="#0e0e0e" stroke-width=".14"/>
<path d="M194.2 61.2h5.6" fill="none" stroke="#0e0e0e" stroke-width=".17"/>
<circle cx="194.2" cy="61.2" r=".37" fill="#0e0e0e"/>
<circle cx="194.2" cy="61.2" r=".37" fill="none" stroke="#0e0e0e" stroke-width=".14"/>
<circle cx="199.8" cy="61.2" r=".37" fill="#0e0e0e"/>
<circle cx="199.8" cy="61.2" r=".37" fill="none" stroke="#0e0e0e" stroke-width=".14"/>
<path d="M194.2 61.2v6.9a.56 .56 0 0 1 .5 .6 .56 .56 0 0 1-.5 .5v2.6M194.2 71.8a.56 .56 0 0 1 .5 .6 .56 .56 0 0 1-.5 .6v25.5h.9" fill="none" stroke="#0e0e0e" stroke-width=".17"/>
<circle cx="194.2" cy="61.2" r=".37" fill="#0e0e0e"/>
<circle cx="194.2" cy="61.2" r=".37" fill="none" stroke="#0e0e0e" stroke-width=".14"/>
<path d="M190.5 25.8v1.8" fill="none" stroke="#0e0e0e" stroke-width=".17"/>
<circle cx="190.5" cy="27.6" r=".37" fill="#0e0e0e"/>
<circle cx="190.5" cy="27.6" r=".37" fill="none" stroke="#0e0e0e" stroke-width=".14"/>
<path d="M106.6 61.2h26.1" fill="none" stroke="#0e0e0e" stroke-width=".17"/>
<circle cx="114" cy="61.2" r=".37" fill="#0e0e0e"/>
<circle cx="114" cy="61.2" r=".37" fill="none" stroke="#0e0e0e" stroke-width=".14"/>
<path d="M160.6 89.2v1.8h7.5v-1.8" fill="none" stroke="#0e0e0e" stroke-width=".17"/>
<circle cx="164.4" cy="91" r=".37" fill="#0e0e0e"/>
<circle cx="164.4" cy="91" r=".37" fill="none" stroke="#0e0e0e" stroke-width=".14"/>
<path d="M160.6 83.6v-1.9h7.5v1.9" fill="none" stroke="#0e0e0e" stroke-width=".17"/>
<circle cx="164.4" cy="81.7" r=".37" fill="#0e0e0e"/>
<circle cx="164.4" cy="81.7" r=".37" fill="none" stroke="#0e0e0e" stroke-width=".14"/>
<path d="M222.1 27.6h-31.6v33a.56 .56 0 0 1 .5 .6 .56 .56 0 0 1-.5 .6v3.1h-1.9" fill="none" stroke="#0e0e0e" stroke-width=".17"/>
<circle cx="190.5" cy="27.6" r=".37" fill="#0e0e0e"/>
<circle cx="190.5" cy="27.6" r=".37" fill="none" stroke="#0e0e0e" stroke-width=".14"/>
<circle cx="203.5" cy="27.6" r=".37" fill="#0e0e0e"/>
<circle cx="203.5" cy="27.6" r=".37" fill="none" stroke="#0e0e0e" stroke-width=".14"/>
<circle cx="218.4" cy="27.6" r=".37" fill="#0e0e0e"/>
<circle cx="218.4" cy="27.6" r=".37" fill="none" stroke="#0e0e0e" stroke-width=".14"/>
<path d="M203.5 40.7v1.9h33.6" fill="none" stroke="#0e0e0e" stroke-width=".17"/>
<circle cx="218.4" cy="42.6" r=".37" fill="#0e0e0e"/>
<circle cx="218.4" cy="42.6" r=".37" fill="none" stroke="#0e0e0e" stroke-width=".14"/>
<circle cx="237.1" cy="42.6" r=".37" fill="#0e0e0e"/>
<circle cx="237.1" cy="42.6" r=".37" fill="none" stroke="#0e0e0e" stroke-width=".14"/>
<path d="M220.3 98.5h61.5M207.2 104.1h1.9v29.8h24.2" fill="none" stroke="#0e0e0e" stroke-width=".17"/>
<circle cx="225.9" cy="98.5" r=".37" fill="#0e0e0e"/>
<circle cx="225.9" cy="98.5" r=".37" fill="none" stroke="#0e0e0e" stroke-width=".14"/>
<circle cx="257.6" cy="98.5" r=".37" fill="#0e0e0e"/>
<circle cx="257.6" cy="98.5" r=".37" fill="none" stroke="#0e0e0e" stroke-width=".14"/>
<path d="M233.3 27.6h9.4" fill="none" stroke="#0e0e0e" stroke-width=".17"/>
<circle cx="237.1" cy="27.6" r=".37" fill="#0e0e0e"/>
<circle cx="237.1" cy="27.6" r=".37" fill="none" stroke="#0e0e0e" stroke-width=".14"/>
<path d="M225.9 113.4v19.9M225.9 133.4a.56 .56 0 0 1 .5 .5 .56 .56 0 0 1-.5 .6v3.1" fill="none" stroke="#0e0e0e" stroke-width=".17"/>
<circle cx="225.9" cy="113.4" r=".37" fill="#0e0e0e"/>
<circle cx="225.9" cy="113.4" r=".37" fill="none" stroke="#0e0e0e" stroke-width=".14"/>
<path d="M246.4 48.2v11.1" fill="none" stroke="#0e0e0e" stroke-width=".17"/>
<circle cx="246.4" cy="55.6" r=".37" fill="#0e0e0e"/>
<circle cx="246.4" cy="55.6" r=".37" fill="none" stroke="#0e0e0e" stroke-width=".14"/>
<path d="M90.7 133.9h.9v3.7h48.5" fill="none" stroke="#0e0e0e" stroke-width=".17"/>
<circle cx="110.3" cy="137.6" r=".37" fill="#0e0e0e"/>
<circle cx="110.3" cy="137.6" r=".37" fill="none" stroke="#0e0e0e" stroke-width=".14"/>
<circle cx="127.1" cy="137.6" r=".37" fill="#0e0e0e"/>
<circle cx="127.1" cy="137.6" r=".37" fill="none" stroke="#0e0e0e" stroke-width=".14"/>
<circle cx="140.1" cy="137.6" r=".37" fill="#0e0e0e"/>
<circle cx="140.1" cy="137.6" r=".37" fill="none" stroke="#0e0e0e" stroke-width=".14"/>
<path d="M104.7 126.4h7.5" fill="none" stroke="#0e0e0e" stroke-width=".17"/>
<circle cx="110.3" cy="126.5" r=".37" fill="#0e0e0e"/>
<circle cx="110.3" cy="126.5" r=".37" fill="none" stroke="#0e0e0e" stroke-width=".14"/>
<path d="M28.3 135.8h14.9" fill="none" stroke="#0e0e0e" stroke-width=".17"/>
<circle cx="39.5" cy="135.8" r=".37" fill="#0e0e0e"/>
<circle cx="39.5" cy="135.8" r=".37" fill="none" stroke="#0e0e0e" stroke-width=".14"/>
<path d="M54.4 135.8h3.7" fill="none" stroke="#0e0e0e" stroke-width=".17"/>
<circle cx="56.2" cy="135.8" r=".37" fill="#0e0e0e"/>
<circle cx="56.2" cy="135.8" r=".37" fill="none" stroke="#0e0e0e" stroke-width=".14"/>
<path d="M45 117.1v-1.8h33.6v11.1" fill="none" stroke="#0e0e0e" stroke-width=".17"/>
<circle cx="52.5" cy="115.3" r=".37" fill="#0e0e0e"/>
<circle cx="52.5" cy="115.3" r=".37" fill="none" stroke="#0e0e0e" stroke-width=".14"/>
<circle cx="45" cy="115.3" r=".37" fill="#0e0e0e"/>
<circle cx="45" cy="115.3" r=".37" fill="none" stroke="#0e0e0e" stroke-width=".14"/>
<path d="M65.5 126.4h5.6" fill="none" stroke="#0e0e0e" stroke-width=".17"/>
<circle cx="71.1" cy="126.5" r=".37" fill="#0e0e0e"/>
<circle cx="71.1" cy="126.5" r=".37" fill="none" stroke="#0e0e0e" stroke-width=".14"/>
<path d="M71.1 120.9v13h7.5" fill="none" stroke="#0e0e0e" stroke-width=".17"/>
<circle cx="71.1" cy="126.5" r=".37" fill="#0e0e0e"/>
<circle cx="71.1" cy="126.5" r=".37" fill="none" stroke="#0e0e0e" stroke-width=".14"/>
<path d="M69.3 135.8h9.3M78.6 143.2h-1.9v3.8" fill="none" stroke="#0e0e0e" stroke-width=".17"/>
<circle cx="76.7" cy="145.1" r=".37" fill="#0e0e0e"/>
<circle cx="76.7" cy="145.1" r=".37" fill="none" stroke="#0e0e0e" stroke-width=".14"/>
<path d="M56.2 143.2v1.9" fill="none" stroke="#0e0e0e" stroke-width=".17"/>
<circle cx="56.2" cy="145.1" r=".37" fill="#0e0e0e"/>
<circle cx="56.2" cy="145.1" r=".37" fill="none" stroke="#0e0e0e" stroke-width=".14"/>
<path d="M39.4 143.2v1.9h37.3" fill="none" stroke="#0e0e0e" stroke-width=".17"/>
<circle cx="76.7" cy="145.1" r=".37" fill="#0e0e0e"/>
<circle cx="76.7" cy="145.1" r=".37" fill="none" stroke="#0e0e0e" stroke-width=".14"/>
<circle cx="56.2" cy="145.1" r=".37" fill="#0e0e0e"/>
<circle cx="56.2" cy="145.1" r=".37" fill="none" stroke="#0e0e0e" stroke-width=".14"/>
<path d="M22.7 29.5h3.7v3.7h16.8M22.7 25.8h1.8M149.4 126.4v3.8h3.8" fill="none" stroke="#0e0e0e" stroke-width=".17"/>
<circle cx="149.4" cy="126.5" r=".37" fill="#0e0e0e"/>
<circle cx="149.4" cy="126.5" r=".37" fill="none" stroke="#0e0e0e" stroke-width=".14"/>
<path d="M153.2 133.9h-3.8v3.7h-9.3" fill="none" stroke="#0e0e0e" stroke-width=".17"/>
<circle cx="140.1" cy="137.6" r=".37" fill="#0e0e0e"/>
<circle cx="140.1" cy="137.6" r=".37" fill="none" stroke="#0e0e0e" stroke-width=".14"/>
<path d="M166.2 72.4h-1.8v7.4h29.2M218.4 61.2h1.9v18.6h-25.6a.56 .56 0 0 0-.5-.5 .56 .56 0 0 0-.6 .5" fill="none" stroke="#0e0e0e" stroke-width=".17"/>
<circle cx="164.4" cy="79.8" r=".37" fill="#0e0e0e"/>
<circle cx="164.4" cy="79.8" r=".37" fill="none" stroke="#0e0e0e" stroke-width=".14"/>
<path d="M214.7 68.7h5a.56 .56 0 0 1 .6-.6 .56 .56 0 0 1 .5 .6h18.1M214.7 61.2h3.7" fill="none" stroke="#0e0e0e" stroke-width=".17"/>
<g font-size="1.7">
<text x="21.5" y="4">1</text>
<text x="57.4" y="4">2</text>
<text x="93.6" y="4">3</text>
<text x="129.7" y="4">4</text>
<text x="165.8" y="4">5</text>
<text x="201.9" y="4">6</text>
<text x="238" y="4">7</text>
<text x="274.2" y="4">8</text>
<text x="89.4" y="20.6" transform="rotate(-90 89.4 20.6)">3</text>
<text x="5.3" y="28">A</text>
<text x="20.4" y="29.2">1</text>
<text x="20.4" y="25.4">2</text>
<text x="41.8" y="25.4">4+</text>
<text x="55.8" y="25.4">3</text>
<text x="80.1" y="29.2">4</text>
<text x="90.3" y="24.3" transform="rotate(-90 90.3 24.3)">~</text>
<text x="98.7" y="29.2">1</text>
<text x="290.5" y="28">A</text>
<text x="42.2" y="32.9">1-</text>
<text x="55.8" y="32.9">2</text>
<text x="83.6" y="30.1">-</text>
<text x="90.3" y="35.6" transform="rotate(-90 90.3 35.6)">~</text>
<text x="95" y="30.1">+</text>
<text x="89.4" y="39.2" transform="rotate(-90 89.4 39.2)">2</text>
<text x="167.7" y="64.6">2</text>
<text x="167.8" y="60.8">1</text>
<text x="171.2" y="61.8">COMP</text>
<text x="171.2" y="65.5">VFB</text>
<text x="179.3" y="61.8">VREF</text>
<text x="180.1" y="65.5">VCC</text>
<text x="186.4" y="64.6">7</text>
<text x="186.4" y="60.8">8</text>
<text x="246" y="61.6" transform="rotate(-90 246 61.6)">2</text>
<text x="167.7" y="68.3">3</text>
<text x="171.2" y="69.2">Isense</text>
<text x="180.1" y="69.2">OUT</text>
<text x="186.4" y="68.3">6</text>
<text x="240.5" y="68.3">1</text>
<text x="167.7" y="72">4</text>
<text x="171.2" y="72.9">Rt/Ct</text>
<text x="180" y="72.9">GND</text>
<text x="186.4" y="72">5</text>
<text x="246" y="72.7" transform="rotate(-90 246 72.7)">3</text>
<text x="5.4" y="79.7">B</text>
<text x="290.6" y="79.7">B</text>
<text x="5.3" y="131.4">C</text>
<text x="80.2" y="126.1">1</text>
<text x="88.5" y="126.1">7</text>
<text x="113.7" y="126.1">1</text>
<text x="123" y="126.1">2</text>
<text x="154.8" y="129.8">1</text>
<text x="290.6" y="131.4">C</text>
<text x="80.1" y="133.6">2</text>
<text x="80.1" y="135.4">4</text>
<text x="88.5" y="133.6">6</text>
<text x="154.6" y="133.6">2</text>
<text x="80.1" y="142.9">3</text>
<text x="5.3" y="183.2">D</text>
<text x="290.5" y="183.2">D</text>
<text x="210" y="189.5">Sheet2.SchDoc</text>
<text x="277.1" y="203.5">1 / 4</text>
<text x="21.5" y="207.2">1</text>
<text x="57.4" y="207.2">2</text>
<text x="93.6" y="207.2">3</text>
<text x="129.7" y="207.2">4</text>
<text x="165.8" y="207.2">5</text>
<text x="201.9" y="207.2">6</text>
<text x="238" y="207.2">7</text>
<text x="274.2" y="207.2">8</text>
</g>
<g font-size="1.7" fill="#262626">
<text x="181.1" y="14.2">400VDC</text>
<text x="114" y="29.2">400VDC</text>
<text x="142" y="25.4">400VDC</text>
<text x="255.7" y="27.3">4TF</text>
<text x="76.8" y="38.5">GND</text>
<text x="58.2" y="47.8">GND</text>
<text x="63.8" y="47.8">GND</text>
<text x="102.9" y="42.2">GND</text>
<text x="235.2" y="47.8">GND</text>
<text x="246" y="51.9" transform="rotate(-90 246 51.9)">MD</text>
<text x="106.6" y="60.8">VFB</text>
<text x="162.5" y="64.6">VFB</text>
<text x="127" y="68.3">MS</text>
<text x="112.2" y="83.2">GND</text>
<text x="198" y="79.5">GND</text>
<text x="246" y="79.8" transform="rotate(-90 246 79.8)">MS</text>
<text x="149.5" y="87">GND</text>
<text x="257.6" y="88.8">GND</text>
<text x="162.6" y="98.1">GND</text>
<text x="276.2" y="98.1">VOUT</text>
<text x="168.1" y="103.7">VFB</text>
<text x="33.9" y="114.9">400VDC</text>
<text x="70.8" y="122.7" transform="rotate(-90 70.8 122.7)">MD</text>
<text x="186.8" y="122.3">GND</text>
<text x="149.4" y="126.1">VOUT</text>
<text x="231.2" y="129.8">GND1</text>
<text x="73" y="135.4">4TF</text>
<text x="138" y="142.9">GND1</text>
<text x="74.9" y="152.2">GND</text>
<text x="27.9" y="165.6" transform="rotate(-90 27.9 165.6)">VFB</text>
<text x="255.4" y="163.4">GND1</text>
</g>
<g font-size="1.7" fill="#0e0e0e">
<text x="191.6" y="17.8">R1</text>
<text x="28.2" y="23.5">F1</text>
<text x="101.3" y="21.5">BR1</text>
<text x="101.3" y="23.4">KBP2M</text>
<text x="191.6" y="19.6">470 KOHM</text>
<text x="28.2" y="29.2">1A</text>
<text x="44.8" y="24.8">FL1</text>
<text x="62" y="29">C1</text>
<text x="72.1" y="28.2">0.1uF X2</text>
<text x="73.2" y="29.9">C2</text>
<text x="152.4" y="29">R3</text>
<text x="223.8" y="26">R2</text>
<text x="246.2" y="25.2">D1</text>
<text x="15.2" y="32.9">J1</text>
<text x="44.8" y="35.3">2x18mH</text>
<text x="60.9" y="31">2.2nF Y2</text>
<text x="106.7" y="32.7">C3</text>
<text x="106.7" y="34.5">47uF</text>
<text x="152.4" y="30.8">470 KOHM</text>
<text x="205.5" y="33.6">D2</text>
<text x="205.5" y="35.5">BZX85C18</text>
<text x="220.5" y="34.5">C4</text>
<text x="223.8" y="30.3">10 OHM</text>
<text x="239.1" y="34.5">C5</text>
<text x="246.2" y="31.2">1N4148</text>
<text x="67.6" y="38.3">C6</text>
<text x="67.6" y="40.1">2.2nF Y2</text>
<text x="152.4" y="40.1">R4</text>
<text x="152.4" y="42">470 KOHM</text>
<text x="220.5" y="36.4">0.1uF</text>
<text x="239.1" y="36.4">22uF</text>
<text x="152.4" y="51.4">R5</text>
<text x="152.4" y="53.2">470 KOHM</text>
<text x="134.3" y="59.5">R6</text>
<text x="156.7" y="58.8">C7</text>
<text x="169.9" y="59">U1</text>
<text x="205.2" y="59.5">R7</text>
<text x="134.3" y="63.8">220 KOHM</text>
<text x="156.7" y="64.8">0.1uF</text>
<text x="201.8" y="64.4">C9</text>
<text x="205.2" y="63.8">14 KOHM</text>
<text x="248" y="64.4">Q1</text>
<text x="261.5" y="60.7">C8</text>
<text x="261.5" y="62.5">10pF</text>
<text x="115.1" y="68.1">R10</text>
<text x="115.1" y="70">12 KOHM</text>
<text x="135.6" y="71.8">R11</text>
<text x="139.9" y="67">R9</text>
<text x="139.9" y="71.3">1 KOHM</text>
<text x="201.8" y="66.3">0.1uF</text>
<text x="205.2" y="71.3">10 OHM</text>
<text x="210.9" y="66.4">R8</text>
<text x="248" y="66.3">IRFIBE30G</text>
<text x="260.5" y="71.8">R12</text>
<text x="135.6" y="73.7">1 OHM</text>
<text x="153.3" y="75.6">C10</text>
<text x="153.3" y="77.4">470pF</text>
<text x="169.9" y="75.7">UC3845</text>
<text x="260.5" y="73.7">1 KOHM</text>
<text x="274.5" y="73.7">D3</text>
<text x="274.5" y="75.6">1N5819</text>
<text x="162.7" y="86.7">C11</text>
<text x="162.7" y="88.6">0.1nF</text>
<text x="170.1" y="86.7">C12</text>
<text x="170.1" y="88.6">470pF</text>
<text x="196.8" y="97.2">U2</text>
<text x="210.8" y="96.8">R13</text>
<text x="210.8" y="101.1">1.5 KOHM</text>
<text x="177.2" y="102.4">R14</text>
<text x="177.2" y="106.7">4.7 KOHM</text>
<text x="189.7" y="107.3">R16</text>
<text x="196.8" y="106.5">Optocoupler</text>
<text x="227" y="103.5">R15</text>
<text x="227" y="105.4">1 KOHM</text>
<text x="189.7" y="109.1">1 KOHM</text>
<text x="53.6" y="118.4">R18</text>
<text x="235.4" y="117.5">D4</text>
<text x="235.4" y="119.4">BZX85C18</text>
<text x="258.7" y="116.6">R17</text>
<text x="258.7" y="118.4">12 KOHM</text>
<text x="47.1" y="120.3">C13</text>
<text x="47.1" y="122.2">1uF</text>
<text x="53.6" y="120.3">2 KOHM</text>
<text x="57.9" y="124">D5</text>
<text x="82.2" y="125.5">B1</text>
<text x="97" y="124">D6</text>
<text x="115.9" y="125.1">L1</text>
<text x="57.9" y="130">HER108</text>
<text x="97" y="130">MBR20100CT</text>
<text x="112.4" y="131.5">C14</text>
<text x="115.9" y="128.7">5uH</text>
<text x="129.1" y="131.5">C15</text>
<text x="141.2" y="129.6">R19</text>
<text x="141.2" y="131.5">560 OHM</text>
<text x="249.9" y="131.5">C16</text>
<text x="46.1" y="133.3">D7</text>
<text x="59.8" y="134.1">R21</text>
<text x="112.4" y="133.3">1000uF</text>
<text x="129.1" y="133.3">220uF</text>
<text x="156.9" y="137.3">J2</text>
<text x="235" y="132.2">R20</text>
<text x="235" y="136.5">82 KOHM</text>
<text x="249.9" y="137.5">10pF</text>
<text x="29.5" y="138.9">R22</text>
<text x="29.5" y="140.8">100 KOHM</text>
<text x="41.5" y="140.8">C17</text>
<text x="41.5" y="142.7">0.47uF</text>
<text x="46.1" y="139.3">1N5819</text>
<text x="58.3" y="140.8">C18</text>
<text x="58.3" y="142.7">10pF</text>
<text x="59.8" y="138.4">560 OHM</text>
<text x="230" y="138.9">U3</text>
<text x="230" y="140.8">TL431</text>
<text x="79.5" y="145.7">E 20 X 10 X 6</text>
<text x="258.7" y="148.3">R23</text>
<text x="29.4" y="152">R24</text>
<text x="29.4" y="153.9">47 KOHM</text>
<text x="258.7" y="150.2">1.5 KOHM</text>
</g>
<g font-size="1.4">
<text x="241.7" y="194.4">*</text>
<text x="266.9" y="194.2">*</text>
<text x="241.7" y="202.6">ELECTRICAL - ELECTRONICS</text>
<text x="241.7" y="198.9">*</text>
<text x="266.9" y="198.7">*</text>
<text x="241.7" y="204.1">ENGINEERING</text>
</g>
<g font-size="1">
<text x="241.7" y="182.7">TANIM / DESCRIPTION</text>
<text x="210" y="187.4">DOSYA ADI / FILE NAME</text>
<text x="241.7" y="187.4">HAZIRLAYAN / PREPARED BY</text>
<text x="266.9" y="187.4">YAYIN TARİHİ / REL DATE</text>
<text x="241.7" y="192.2">KONTROL EDEN / CHECKED BY</text>
<text x="241.7" y="196.7">ONAYLAYAN / APPROVED BY</text>
<text x="266.9" y="196.7">REVİZYON / REVISION</text>
<text x="267.1" y="192.2">COMPANY NAME</text>
<text x="241.9" y="201">BÖLÜM DEPARTMENT</text>
<text x="266.9" y="201.4">BOYUT / SIZE</text>
<text x="277.1" y="201.4">SAYFA / SHEET</text>
</g>
</svg>
